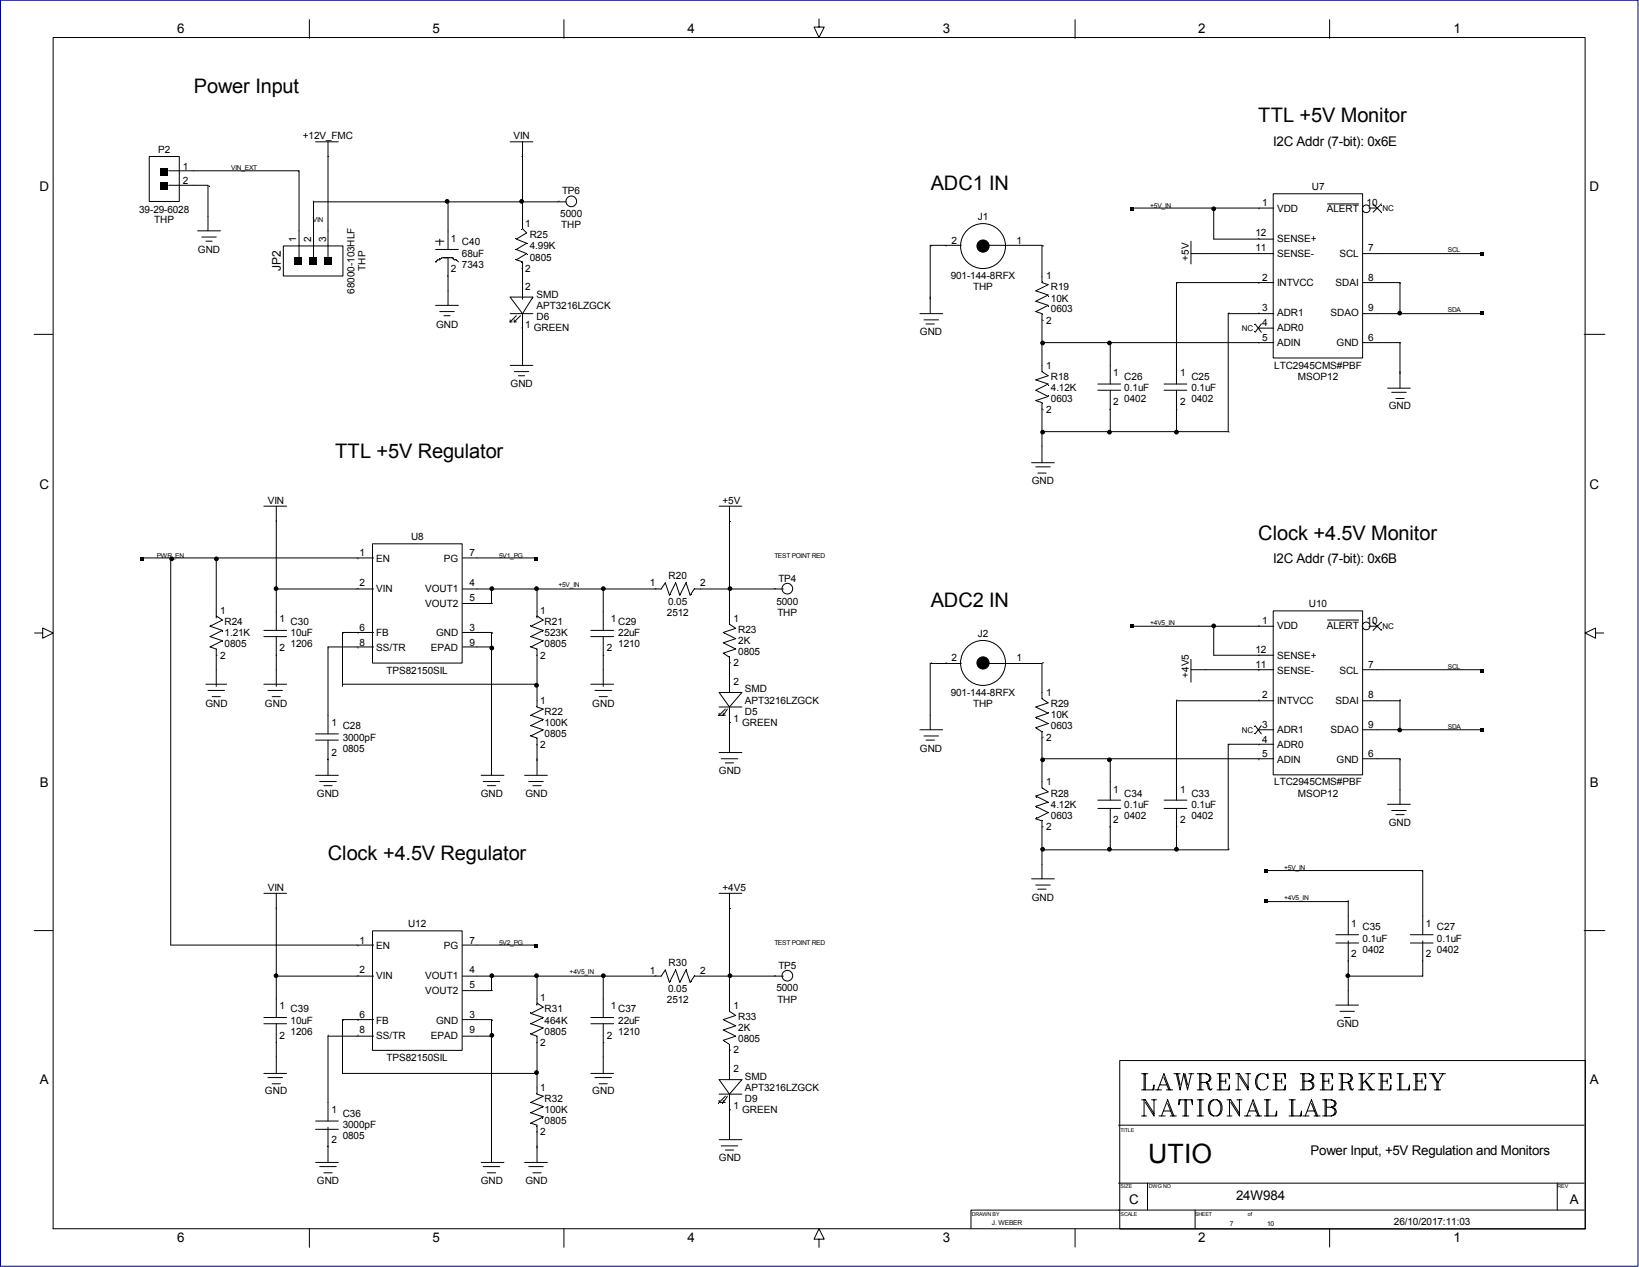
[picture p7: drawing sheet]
<svg xmlns="http://www.w3.org/2000/svg" width="279mm" height="216mm" viewBox="0 0 279 216" stroke-linecap="round" stroke-linejoin="round" font-family="sans-serif">
<path d="M.1 0h279.1v215.8h-279.1z" fill="none" stroke="#000080" stroke-width=".17"/>
<g fill="none" stroke="#000" stroke-width=".17">
<path d="M9.1 6.4h261.1v203h-261.1zM52.7 3.4v3.1M96.1 3.4v3.1M139.6 3.2v1.4h.9l-.9 1.8-.8-1.8h.8M183.3 3.4v3.1M226.7 3.4v3.1M25.4 26.7h5.2v7.6h-5.2zM28.8 31.6h6.7v7.7M28.8 29.1h22.2v14.8M33.7 39.3h3.9M53.8 24.2h3.9M55.9 24.2v19.7"/>
<path d="M76.4 34.4v8.1M87 24.2h3.8M89.1 24.2v14.8l.7 .7-1.8 1 1.8 .8-1.8 1 1.8 .7-1.8 1.1 1.1 .3v6.4M96.5 34.4h-43.1v9.5M192.8 35.5h24.3M206.9 35.5v5.2h10.2M217 33h15.3v28h-15.3zM226.3 34.7h5.3M233.4 35.5h1.4M234.1 34.7l1.4 1.5M235.5 34.7l-1.4 1.5M5.8 57h3.2"/>
<path d="M34.4 40.4h2.5M35.1 41.1h1.1M48.3 41.9h10.2v5.1h-10.2zM74.3 44.6h.1M74.3 41.1h1.4M74.3 42.5h3.8M74.3 52h3.8M75 40.7v1.1M75 53.1h2.4M75.7 53.8h1M76.4 43.9v8.1M77.1 43.9h.1"/>
<path d="M77.1 43.9l.3 .4h.4l.3 .3M77.1 43.9h-1.8l-.3 .4h-.4l-.3 .3M87 54.5v.4M87 54.9h.3M87 53.4h3.8M87 50.6h3.8l-1.7 2.8zM87.7 54.9h.3M87.7 54.5v.4M88 53.8l-1 1.1M88.7 53.8l-1 1.1M89.1 53.4v8.9M156.8 53.4h3.9"/>
<path d="M157.5 54.5h2.5M157.9 55.2h1.4M163.9 41.8h-5.3v11.6M167.4 41.8h10.2v6.4l1.1 .3-2.1 1.1 2.1 .7-2.1 1 2.1 .7-2.1 1.1 1 .3v9.9l1.1 .7-2.1 .7 2.1 .7-2.1 1.1 2.1 1.1-2.1 .7 1 .3v10.2M177.6 58.4h39.5M189.3 58.4v7M203 43.2h14.1M203 41.1v3.9M214 55.2l1 1.4M214.7 55.9h2.4M215 55.2l-1 1.4M217.1 53.4h-7.7v20.2h-31.8"/>
<path d="M217.1 48.2h-16.5v17.2M232.3 53.4h20.1M232.3 48.2h6.4v5.2M232.3 58.4h6.4v7.7M232.3 43.2h20.1M270.1 57h3.5M87 62.3h3.8M87.7 63.3h2.4M88.4 64h1M175.9 78.8h3.8M176.6 79.6h2.4M187.1 66.5h3.9"/>
<path d="M187.1 65.4h3.9M189.3 66.5v7.1M198.4 66.5h3.9M198.4 65.4h3.9M200.6 66.5v7.1M236.5 66.1h3.9M237.2 66.9h2.5M237.9 67.9h1.5M24.2 95.1h39.5M29.1 95.1v65.9h34.6M36.9 95.1v10.2M45 86.3h3.9"/>
<path d="M47.1 86.3v21.1M63.5 92.7h15.3v20.3h-15.3zM78.8 95.1h12.7M122.6 86.3h3.9M124.4 86.3v20.1l1 .7-2.1 .7 2.1 1-2.1 .7 2.1 1.1-2.1 .7 1.1 .7v6M176.9 80.6h1.4M5.9 107.9h1.4v-.9l1.8 .9-1.8 .9v-.9M35.1 116.6h3.5M35.5 117.7h2.8M36.2 118.7h1.4M36.9 105l1 .7-2.1 1 2.1 .7-2.1 1.1 2.1 .7-2.1 1 1.1 .4v6.3M45 108.5h3.9"/>
<path d="M45 107.4h3.9M45 116.6h3.9M45.7 117.7h2.5M46.4 118.7h1.4M47.1 108.5v8.4M47.1 100.4h16.6M58.4 116.6h33.1M63.7 110.2h-7.8v14.9M63.7 107.8h-5.3v9.1M78.8 107.8h5v24.3M78.8 100.4h33.9l.7-1.1 .7 2.1 1.1-2.1 .7 2.1 1-2.1 .8 2.1 .7-1h15.1M78.8 110.2h5"/>
<path d="M83.8 100.4v2.4h-5M91.5 100.4v4.9M91.5 105l1.1 .7-2.1 1 2.1 .7-2.1 1.1 2.1 .7-2.1 1 1 .4v9.9l1.1 .3-2.1 1.1 2.1 .7-2.1 1 2.1 .8-2.1 1 1 .4v6.3M100.7 108.5h3.9M100.7 107.4h3.9M100.7 116.6h3.9M101.4 117.7h2.8M102.1 118.7h1.4M102.8 100.4v7M102.8 108.5v8.4M122.6 118h3.9l-2.1 2.5zM163.9 113.1h-5.3v11.3"/>
<path d="M167.4 113.1h10.2v6l1.1 .7-2.1 .7 2.1 1-2.1 .7 2.1 1.1-2.1 .7 1 .7v9.5l1.1 .7-2.1 .7 2.1 1.1-2.1 .7 2.1 1.1-2.1 1 1 .4v9.9M192.8 106.7h24.3M203 112.4v3.8M203 114.1h14.1M206.9 106.7v5h10.2M217 104.1h15.3v27.9h-15.3zM217.1 119.4h-16.5v16.9M226.3 105.7h5.3M232.3 119.4h6.4v5M232.3 114.1h20.1M233.4 106.7h1.4M234.1 106l1.4 1.4"/>
<path d="M235.5 106l-1.4 1.4M272 107.9v-.9l-1.8 .9 1.8 .9v-.9h1.4M53.8 132.1h3.9M53.8 126.1h3.9M53.8 125.1h3.9M54.5 133.2h2.8M55.2 133.9h1.4M55.9 126.1v6M82 132.1h3.9M82.4 133.2h2.8M83.1 133.9h1.4M89.4 132.1h3.9"/>
<path d="M90.1 133.2h2.5M90.8 133.9h1.5M122.6 121.5v.4M122.6 121.9h1M122.6 120.5h3.9M122.6 128.2h3.9M122.9 129.3h2.9M123.6 120.8l-1 1.1M123.6 130h1.5M124 120.8l-.7 1.1v-.4M124.4 120.5v7.7M156.8 124.4h3.9"/>
<path d="M157.5 125.4h2.5M157.9 126.1h1.4M177.6 129.3h39.5M187.1 137.8h3.9M187.1 136.3h3.9M189.3 129.3v7M189.3 137.8v7M198.4 137.8h3.9M198.4 136.3h3.9M200.6 137.8v7M214 123.6l1 1.5M214.7 124.4h2.4"/>
<path d="M215 123.6l-1 1.5M217.1 126.8h-7.7v18h-31.8M232.3 129.3h6.4v7.8M232.3 124.4h20.1M236.5 137.1h3.9M237.2 138.1h2.5M237.9 138.8h1.5M5.8 158.6h3.2M45 152.2h3.9M47.1 152.2v21.2M63.5 158.6h15.3v20.4h-15.3zM122.6 152.2h3.9"/>
<path d="M124.4 152.2v20.1l1 .7-2.1 .7 2.1 1.1-2.1 .7 2.1 1.1-2.1 .7 1.1 .7v6M175.9 149.8h3.8M176.6 150.8h2.4M176.9 151.5h1.4M215.7 153.6h14.1v5.7M215.7 148.3h26.8v11M227.7 159.3h3.9M240.4 159.3h3.9M270.1 158.6h3.5M45 174.4h3.9M45 173.4h3.9M47.1 166.3h16.6"/>
<path d="M47.1 174.4v8.5M63.7 176.6h-7.8v14.4M63.7 173.7h-5.3v9.2h33.1M78.8 161h12.7M78.8 166.3h33.9l.7-1 .7 2.1 1.1-2.1 .7 2.1 1-2.1 .8 2.1 .7-1.1h15.1M78.8 173.7h5v24.4M78.8 176.6h5M83.8 166.3v2.5h-5M91.5 166.3v5M91.5 170.9l1.1 .7-2.1 1.1 2.1 .7-2.1 1 2.1 .8-2.1 1 1 .4v9.8l1.1 .4-2.1 1.1 2.1 .7-2.1 1 2.1 .7-2.1 1.1 1 .3v6.4M100.7 174.4h3.9M100.7 173.4h3.9"/>
<path d="M102.8 166.3v7.1M102.8 174.4v8.5M227.7 160.7h3.9M227.7 171.3h3.9M228.4 172.3h2.5M229.1 173.4h1.1M229.8 160.3v11M240.4 160.7h3.9M242.5 160.3v6h-12.7M45 182.9h3.9M45.7 183.6h2.5M46.4 184.7h1.4"/>
<path d="M53.8 198.1h3.9M53.8 192.4h3.9M53.8 191h3.9M54.5 198.8h2.8M55.2 199.8h1.4M55.9 192.1v6M82 198.1h3.9M82.4 198.8h2.8M83.1 199.8h1.4M89.4 198.1h3.9M90.1 198.8h2.5M90.8 199.8h1.5"/>
<path d="M100.7 182.9h3.9M101.4 183.6h2.8M102.1 184.7h1.4M122.6 187.5v.4M122.6 187.9h1M122.6 186.4h3.9M122.6 184h3.9l-2.1 2.4zM122.6 194.2h3.9M122.9 195.3h2.9M123.6 186.8l-1 1.1M123.6 196h1.5M124 186.8l-.7 1.1v-.4"/>
<path d="M124.4 186.4v7.8M190.7 191.7h79.4M190.9 180.7h79.4v28.7h-79.4zM194.6 185.7h2.1v-.8l-.2 .8M194.6 183h1.1M194.6 190.2h.9M194.6 187.4h.6l1.5 2.3M195 183v2.7M195 187.4v2.8M195.2 183v2.7M196.3 187.4h.8M196.7 187.4v2.8l-1.5-2.4"/>
<path d="M196.9 185.7h1.1M197.4 185.7l1-2.7 1.1 2.7M197.6 190.2h1M197.8 184.9h1M198 190.2l1.1-2.8 1 2.8M198.4 183.6l.9 2.1M198.4 189.3h1.1M198.8 185.7h1.1M199.1 188l.8 2.2M199.5 190.2h1M200.1 183h1.1M200.5 183l.7 2.7 .6-2.7 .6 2.7 .7-2.7"/>
<path d="M200.7 183l.5 1.9M201.2 187.4l-.2 .9v-.9h2.3v.9l-.2-.9M201.6 190.2h1M202 183l.4 1.9M202 187.4v2.8M202.2 187.4v2.8M202.6 183h.9M204.1 183h1.5l.6 .2 .2 .4-.2 .6-.6 .2h-.9M204.1 185.7h1M204.1 190.2h1M204.1 187.4h1M204.5 183v2.7"/>
<path d="M204.5 187.4v2.8M204.7 183v2.7M204.7 187.4v2.8M205.6 184.4l.4 .3 .2 .8 .2 .2M205.6 184.4l.2 .3 .2 .8 .2 .2h.2l.2-.2M205.6 183l.4 .2 .2 .4-.2 .6-.4 .2M206.4 187.6a1.25 1.25 0 0 1 1.5 0 1.25 1.25 0 0 1 .4 1.5 1.17 1.17 0 0 1-1.1 1.1 1.17 1.17 0 0 1-1.2-1.1v-.6l.2-.7zM206.8 187.4a1.76 1.76 0 0 0 0 2.8M207.5 185.7h2.1v-.8l-.2 .8M207.5 183h2.1v.8l-.2-.8M207.5 187.4a1.76 1.76 0 0 1 0 2.8M207.9 183v2.7"/>
<path d="M208.1 184.2h.9M208.1 183v2.7M209 183.8v.9M209.2 190.2h.8M209.2 187.4h.6l1.5 2.3M209.6 187.4v2.8M210.7 183h.6l1.5 2.3M210.7 185.7h.8M210.9 187.4h.8M211.1 183v2.7M211.3 187.4v2.8l-1.5-2.4M212.1 190.2h1.1"/>
<path d="M212.3 183h.9M212.6 190.2l1-2.8 1.1 2.8M212.8 183v2.7l-1.5-2.3M213 189.3h1M213.6 188l.9 2.2M214 190.2h1.1M214.9 183a1.76 1.76 0 0 0 0 2.7M215.5 190.2h2.1v-.9l-.2 .9M215.5 187.4h1.1M215.9 183.2l.3-.2v.8l-.3-.6a1.25 1.25 0 0 0-1.5 0 1.25 1.25 0 0 0-.4 1.5 1.17 1.17 0 0 0 .7 1 1.17 1.17 0 0 0 1.2-.2l.3-.4M215.9 187.4v2.8M216.2 187.4v2.8"/>
<path d="M217 185.7h2.1v-.8l-.2 .8M217 183h2.1v.8l-.2-.8M217.4 183v2.7M217.6 184.2h.9M217.6 183v2.7M218.5 183.8v.9M219.8 190.2h2.1v-.9l-.2 .9M219.8 187.4h1M220.2 187.4v2.8M220.4 187.4v2.8M221.7 183h1.4l.7 .2 .2 .4-.2 .4-.7 .2M222.1 183v2.7"/>
<path d="M222.1 190.2h1M222.3 184.2h.8l.7 .2 .2 .7-.2 .4-.7 .2h-1.4M222.3 183v2.7M222.5 190.2l1.1-2.8 1 2.8M222.9 189.3h1.1M223.1 184.2l.5 .2 .2 .5-.2 .6-.5 .2M223.1 183l.5 .2 .2 .4-.2 .4-.5 .2M223.6 188l.8 2.2M224 190.2h1M225 185.7h2.2v-.8l-.3 .8M225 183h2.2v.8l-.3-.8M225.5 187.4h1.4l.7 .2 .2 .4-.2 .5-.7 .2"/>
<path d="M225.5 183v2.7M225.7 184.2h.8M225.7 183v2.7M225.9 187.4v2.8M226.1 188.7h.8l.7 .2 .2 .6-.2 .4-.7 .3h-1.4M226.1 187.4v2.8M226.5 183.8v.9M226.9 188.7l.5 .2 .2 .4-.2 .6-.5 .3M226.9 187.4l.5 .2 .2 .4-.2 .5-.5 .2M228.2 183h1.5l.6 .2 .2 .4-.2 .6-.6 .2h-.8M228.2 185.7h1.1M228.6 183v2.7"/>
<path d="M228.9 183v2.7M229.7 184.4l.4 .3 .2 .8 .2 .2M229.7 184.4l.2 .3 .2 .8 .2 .2h.2l.3-.2M229.7 183l.4 .2 .2 .4-.2 .6-.4 .2M231.6 183h1.1M231.6 185.7h1.1M232 183v2.7M232.2 183v2.7M232.7 184.2l1 1.5M232.9 184.2l1 1.5M233.3 183h1.1M233.3 185.7h1.1"/>
<path d="M233.9 183l-1.7 1.7M235 185.7h2.1v-.8l-.2 .8M235 183h2.1v.8l-.2-.8M235.4 183v2.7M235.6 184.2h.9M235.6 183v2.7M236.5 183.8v.9M238.2 185.7h2.1v-.8l-.2 .8M238.2 183h1M238.6 183v2.7M238.8 183v2.7M240.9 185.7h2.1v-.8l-.2 .8"/>
<path d="M240.9 183h2.1v.8l-.2-.8M241.3 183v2.7M241.6 184.2h.8M241.6 183v2.7M242.4 183.8v.9M243.7 183h1M244.1 183l.8 1.4v1.3M244.3 183l.9 1.4M244.5 185.7h1.1M245.4 183h1M246 183l-.8 1.4v1.3M52.7 209.4v3.1"/>
<path d="M96.1 209.4v3.1M139.6 211.2h.9l-.9-1.8-.8 1.8h.8v1.4M183.3 209.4v3.1M190.7 201.6h79.4M190.7 206.2h79.4M190.9 206.2h-25.4v3.2M195.6 201.6v4.6M203.7 206.2v3.2M226.7 209.4v3.1M265.5 201.6v4.6"/>
<circle cx="76.2" cy="34.3" r=".32"/>
<circle cx="88.9" cy="34.3" r=".32"/>
<circle cx="97.4" cy="34.3" r=".91"/>
<circle cx="206.9" cy="35.6" r=".32"/>
<circle cx="232.9" cy="35.6" r=".66"/>
<circle cx="167.6" cy="41.9" r="3.8"/>
<circle cx="167.6" cy="41.9" r="1.04"/>
<circle cx="177.7" cy="58.4" r=".32"/>
<circle cx="189.1" cy="58.4" r=".32"/>
<circle cx="238.6" cy="53.4" r=".32"/>
<circle cx="177.7" cy="73.6" r=".32"/>
<circle cx="189.1" cy="73.6" r=".32"/>
<circle cx="200.6" cy="73.6" r=".32"/>
<circle cx="29.3" cy="95.2" r=".32"/>
<circle cx="36.9" cy="95.2" r=".32"/>
<circle cx="47.1" cy="100.3" r=".32"/>
<circle cx="83.8" cy="110.4" r=".32"/>
<circle cx="83.8" cy="100.3" r=".32"/>
<circle cx="91.5" cy="100.3" r=".32"/>
<circle cx="91.5" cy="116.8" r=".32"/>
<circle cx="102.8" cy="100.3" r=".32"/>
<circle cx="124.4" cy="100.3" r=".32"/>
<circle cx="134.2" cy="100.3" r=".91"/>
<circle cx="167.6" cy="113" r="3.8"/>
<circle cx="167.6" cy="113" r="1.04"/>
<circle cx="206.9" cy="106.7" r=".32"/>
<circle cx="232.9" cy="106.7" r=".66"/>
<circle cx="177.7" cy="129.5" r=".32"/>
<circle cx="189.1" cy="129.5" r=".32"/>
<circle cx="238.6" cy="124.4" r=".32"/>
<circle cx="177.7" cy="144.7" r=".32"/>
<circle cx="189.1" cy="144.7" r=".32"/>
<circle cx="200.6" cy="144.7" r=".32"/>
<circle cx="47.1" cy="166.3" r=".32"/>
<circle cx="83.8" cy="166.3" r=".32"/>
<circle cx="83.8" cy="176.4" r=".32"/>
<circle cx="91.5" cy="166.3" r=".32"/>
<circle cx="102.8" cy="166.3" r=".32"/>
<circle cx="124.4" cy="166.3" r=".32"/>
<circle cx="134.2" cy="166.3" r=".91"/>
<circle cx="229.8" cy="166.3" r=".32"/>
<circle cx="91.5" cy="182.8" r=".32"/>
</g>
<g fill="#000">
<path d="M27.3 28.6h1.4v1.3h-1.4zM27.3 31.1h1.4v1.3h-1.4zM192.6 35.3h.7v.6h-.7zM50.2 43.8h1.3v1.3h-1.3zM52.7 43.8h1.3v1.3h-1.3zM55.2 43.8h1.4v1.3h-1.4zM252.3 42.9h.6v.6h-.6zM252.3 53h.6v.7h-.6zM23.9 94.9h.7v.6h-.7zM91.1 94.9h.7v.6h-.7zM192.6 106.3h.7v.7h-.7zM252.3 113.9h.6v.7h-.6z"/>
<path d="M252.3 124.1h.6v.7h-.6zM215.4 153.2h.7v.7h-.7zM215.4 148.2h.7v.6h-.7zM91.1 160.9h.7v.6h-.7z"/>
</g>
<g fill="#000">
<circle cx="76.2" cy="34.3" r=".33"/>
<circle cx="88.9" cy="34.3" r=".33"/>
<circle cx="206.9" cy="35.6" r=".33"/>
<circle cx="167.6" cy="41.9" r="1.05"/>
<circle cx="177.7" cy="58.4" r=".33"/>
<circle cx="189.1" cy="58.4" r=".33"/>
<circle cx="238.6" cy="53.4" r=".33"/>
<circle cx="177.7" cy="73.6" r=".33"/>
<circle cx="189.1" cy="73.6" r=".33"/>
<circle cx="200.6" cy="73.6" r=".33"/>
<circle cx="29.3" cy="95.2" r=".33"/>
<circle cx="36.9" cy="95.2" r=".33"/>
<circle cx="47.1" cy="100.3" r=".33"/>
<circle cx="83.8" cy="110.4" r=".33"/>
<circle cx="83.8" cy="100.3" r=".33"/>
<circle cx="91.5" cy="116.8" r=".33"/>
<circle cx="91.5" cy="100.3" r=".33"/>
<circle cx="102.8" cy="100.3" r=".33"/>
<circle cx="124.4" cy="100.3" r=".33"/>
<circle cx="167.6" cy="113" r="1.05"/>
<circle cx="206.9" cy="106.7" r=".33"/>
<circle cx="177.7" cy="129.5" r=".33"/>
<circle cx="189.1" cy="129.5" r=".33"/>
<circle cx="238.6" cy="124.4" r=".33"/>
<circle cx="177.7" cy="144.7" r=".33"/>
<circle cx="189.1" cy="144.7" r=".33"/>
<circle cx="200.6" cy="144.7" r=".33"/>
<circle cx="47.1" cy="166.3" r=".33"/>
<circle cx="83.8" cy="166.3" r=".33"/>
<circle cx="83.8" cy="176.4" r=".33"/>
<circle cx="91.5" cy="166.3" r=".33"/>
<circle cx="102.8" cy="166.3" r=".33"/>
<circle cx="124.4" cy="166.3" r=".33"/>
<circle cx="229.8" cy="166.3" r=".33"/>
<circle cx="91.5" cy="182.8" r=".33"/>
</g>
<text font-size="4.5" x="195.7" y="198.2">UTIO</text>
<g font-size="3.4">
<text x="33.1" y="15.8">Power Input</text>
<text x="214.5" y="20.9">TTL +5V Monitor</text>
<text x="158.7" y="32.3">ADC1 IN</text>
<text x="57.1" y="78">TTL +5V Regulator</text>
<text x="214.5" y="91.9">Clock +4.5V Monitor</text>
<text x="158.7" y="103.4">ADC2 IN</text>
<text x="55.9" y="146.5">Clock +4.5V Regulator</text>
</g>
<g font-size="2.3">
<text x="30.2" y="5.6">6</text>
<text x="73.7" y="5.6">5</text>
<text x="117.2" y="5.6">4</text>
<text x="160.7" y="5.6">3</text>
<text x="204.3" y="5.6">2</text>
<text x="247.8" y="5.6">1</text>
<text x="217.1" y="24.9">I2C Addr (7-bit): 0x6E</text>
<text x="6.7" y="32.5">D</text>
<text x="270.9" y="32.5">D</text>
<text x="6.7" y="83.3">C</text>
<text x="270.9" y="83.3">C</text>
<text x="217.1" y="96">I2C Addr (7-bit): 0x6B</text>
<text x="6.8" y="134">B</text>
<text x="271" y="134">B</text>
<text x="6.8" y="184.8">A</text>
<text x="271" y="184.8">A</text>
<text x="223.4" y="196.8">Power Input, +5V Regulation and Monitors</text>
<text x="192.5" y="205.2">C</text>
<text x="210.7" y="204.4">24W984</text>
<text x="267.6" y="205.2">A</text>
<text x="30.2" y="211.7">6</text>
<text x="73.7" y="211.7">5</text>
<text x="117.2" y="211.7">4</text>
<text x="160.7" y="211.7">3</text>
<text x="204.3" y="211.7">2</text>
<text x="247.8" y="211.7">1</text>
</g>
<text font-size="2" x="47.9" y="46.2" transform="rotate(-90 47.9 46.2)">JP2</text>
<g font-size="1.7">
<text x="51.6" y="23.7">+12V_FMC</text>
<text x="87.5" y="23.7">VIN</text>
<text x="27" y="26.1">P2</text>
<text x="31.2" y="28.9">1</text>
<text x="31.2" y="31.4">2</text>
<text x="95.8" y="33">TP6</text>
<text x="215.2" y="35.2">1</text>
<text x="223.6" y="32.3">U7</text>
<text x="232.9" y="35.2">10</text>
<text x="23.7" y="36.2">39-29-6028</text>
<text x="26.3" y="38">THP</text>
<text x="50.5" y="41.3" transform="rotate(-90 50.5 41.3)">1</text>
<text x="53" y="41.3" transform="rotate(-90 53 41.3)">2</text>
<text x="55.6" y="41.3" transform="rotate(-90 55.6 41.3)">3</text>
<text x="76.8" y="41.2">1</text>
<text x="78.7" y="41.8">C40</text>
<text x="89.5" y="38.7">1</text>
<text x="90.3" y="40.6">R25</text>
<text x="95.5" y="37">5000</text>
<text x="95.7" y="38.9">THP</text>
<text x="162.2" y="41.6">2</text>
<text x="166.7" y="37.5">J1</text>
<text x="173.3" y="41.6">1</text>
<text x="214" y="40.2">12</text>
<text x="217.7" y="36.1">VDD</text>
<text x="217.7" y="41.2">SENSE+</text>
<text x="226.2" y="36.1">ALERT</text>
<text x="33.7" y="43.1">GND</text>
<text x="62.3" y="46.1" transform="rotate(-90 62.3 46.1)">THP</text>
<text x="76.8" y="46.3">2</text>
<text x="78.7" y="45.7">7343</text>
<text x="78.7" y="43.8">68uF</text>
<text x="89.5" y="46.3">2</text>
<text x="90.3" y="42.5">4.99K</text>
<text x="90.3" y="44.4">0805</text>
<text x="162.1" y="47.6">901-144-8RFX</text>
<text x="178.4" y="47.6">1</text>
<text x="202.7" y="44.4" transform="rotate(-90 202.7 44.4)">+5V</text>
<text x="214" y="42.8">11</text>
<text x="215.2" y="47.9">2</text>
<text x="217.7" y="43.8">SENSE-</text>
<text x="228.3" y="43.8">SCL</text>
<text x="233.2" y="42.8">7</text>
<text x="233.2" y="47.9">8</text>
<text x="60.4" y="50" transform="rotate(-90 60.4 50)">68000-103HLF</text>
<text x="89.5" y="49.5">2</text>
<text x="91.4" y="50.7">SMD</text>
<text x="91.4" y="52.6">APT3216LZGCK</text>
<text x="165.9" y="49.5">THP</text>
<text x="179.1" y="53.2">0603</text>
<text x="179.1" y="51.4">10K</text>
<text x="179.1" y="49.5">R19</text>
<text x="215.2" y="52.9">3</text>
<text x="217.7" y="48.8">INTVCC</text>
<text x="217.7" y="53.9">ADR1</text>
<text x="226.8" y="53.9">SDAO</text>
<text x="227.7" y="48.8">SDAI</text>
<text x="233.2" y="52.9">9</text>
<text x="74.3" y="55.8">GND</text>
<text x="89.5" y="55.8">1</text>
<text x="91" y="56.5">GREEN</text>
<text x="91.4" y="54.6">D6</text>
<text x="156.8" y="57.1">GND</text>
<text x="178.4" y="55.1">2</text>
<text x="215.2" y="58">5</text>
<text x="215.2" y="55.5">4</text>
<text x="217.7" y="56.5">ADR0</text>
<text x="217.7" y="59">ADIN</text>
<text x="227.9" y="59">GND</text>
<text x="233.2" y="58">6</text>
<text x="87" y="65.9">GND</text>
<text x="178.4" y="62.8">1</text>
<text x="179.1" y="64.7">R18</text>
<text x="189.8" y="64">1</text>
<text x="191.7" y="64.7">C26</text>
<text x="201.2" y="64">1</text>
<text x="203.1" y="64.7">C25</text>
<text x="217.2" y="62.8">LTC2945CMS#PBF</text>
<text x="221.3" y="64.7">MSOP12</text>
<text x="178.4" y="70.4">2</text>
<text x="179.1" y="68.5">0603</text>
<text x="179.1" y="66.6">4.12K</text>
<text x="189.8" y="69.1">2</text>
<text x="191.7" y="66.6">0.1uF</text>
<text x="191.7" y="68.5">0402</text>
<text x="201.2" y="69.1">2</text>
<text x="203.1" y="66.6">0.1uF</text>
<text x="203.1" y="68.5">0402</text>
<text x="236.7" y="69.8">GND</text>
<text x="175.9" y="82.5">GND</text>
<text x="45.6" y="85.9">VIN</text>
<text x="123.2" y="85.9">+5V</text>
<text x="61.3" y="94.8">1</text>
<text x="64.1" y="95.8">EN</text>
<text x="70.1" y="91.9">U8</text>
<text x="75.7" y="95.8">PG</text>
<text x="80" y="94.8">7</text>
<text x="61.3" y="99.9">2</text>
<text x="64.1" y="100.9">VIN</text>
<text x="72.5" y="100.9">VOUT1</text>
<text x="80" y="99.9">4</text>
<text x="110.8" y="99.9">1</text>
<text x="114" y="98.7">R20</text>
<text x="119.3" y="99.9">2</text>
<text x="132.7" y="99.1">TP4</text>
<text x="37.5" y="104.7">1</text>
<text x="38.3" y="106.6">R24</text>
<text x="47.7" y="106">1</text>
<text x="49.5" y="106.6">C30</text>
<text x="61.3" y="107.5">6</text>
<text x="72.5" y="103.4">VOUT2</text>
<text x="80" y="102.4">5</text>
<text x="80" y="107.5">3</text>
<text x="92.1" y="104.7">1</text>
<text x="92.8" y="106.6">R21</text>
<text x="104.1" y="106">1</text>
<text x="105.4" y="106.6">C29</text>
<text x="113.7" y="105">2512</text>
<text x="113.9" y="103.2">0.05</text>
<text x="125.1" y="106">1</text>
<text x="125.8" y="107.9">R23</text>
<text x="132.3" y="103">5000</text>
<text x="132.5" y="104.9">THP</text>
<text x="215.2" y="106.2">1</text>
<text x="217.7" y="107.2">VDD</text>
<text x="223.1" y="103.4">U10</text>
<text x="226.2" y="107.2">ALERT</text>
<text x="232.9" y="106.2">10</text>
<text x="37.5" y="112.2">2</text>
<text x="38.3" y="108.4">1.21K</text>
<text x="38.3" y="110.3">0805</text>
<text x="47.7" y="111">2</text>
<text x="49.5" y="108.4">10uF</text>
<text x="49.5" y="110.3">1206</text>
<text x="61.3" y="110">8</text>
<text x="64.1" y="108.4">FB</text>
<text x="64.1" y="111">SS/TR</text>
<text x="73.5" y="111">EPAD</text>
<text x="74.3" y="108.4">GND</text>
<text x="80" y="110">9</text>
<text x="92.1" y="112.2">2</text>
<text x="92.8" y="108.4">523K</text>
<text x="92.8" y="110.3">0805</text>
<text x="103.5" y="111">2</text>
<text x="105.4" y="108.4">22uF</text>
<text x="105.4" y="110.3">1210</text>
<text x="125.1" y="113.5">2</text>
<text x="125.8" y="109.7">2K</text>
<text x="125.8" y="111.6">0805</text>
<text x="162.2" y="112.6">2</text>
<text x="166.7" y="108.5">J2</text>
<text x="173.3" y="112.6">1</text>
<text x="214" y="113.8">11</text>
<text x="214" y="111.3">12</text>
<text x="217.7" y="112.2">SENSE+</text>
<text x="233.2" y="113.8">7</text>
<text x="65.9" y="114.8">TPS82150SIL</text>
<text x="92.1" y="119.9">1</text>
<text x="125.1" y="116.7">2</text>
<text x="127" y="118">SMD</text>
<text x="127" y="119.9">APT3216LZGCK</text>
<text x="162.1" y="118.6">901-144-8RFX</text>
<text x="178.4" y="118.6">1</text>
<text x="202.7" y="115.5" transform="rotate(-90 202.7 115.5)">+4V5</text>
<text x="215.2" y="118.9">2</text>
<text x="217.7" y="119.9">INTVCC</text>
<text x="217.7" y="114.8">SENSE-</text>
<text x="227.7" y="119.9">SDAI</text>
<text x="228.3" y="114.8">SCL</text>
<text x="233.2" y="118.9">8</text>
<text x="35" y="120.5">GND</text>
<text x="45.2" y="120.5">GND</text>
<text x="56.5" y="123.7">1</text>
<text x="58.4" y="124.3">C28</text>
<text x="92.8" y="123.7">100K</text>
<text x="92.8" y="121.8">R22</text>
<text x="92.8" y="125.6">0805</text>
<text x="101" y="120.5">GND</text>
<text x="125.1" y="123.1">1</text>
<text x="126.5" y="123.7">GREEN</text>
<text x="127" y="121.8">D5</text>
<text x="165.9" y="120.5">THP</text>
<text x="179.1" y="124.3">0603</text>
<text x="179.1" y="122.4">10K</text>
<text x="179.1" y="120.5">R29</text>
<text x="215.2" y="124">3</text>
<text x="217.7" y="125">ADR1</text>
<text x="226.8" y="125">SDAO</text>
<text x="233.2" y="124">9</text>
<text x="56.5" y="128.8">2</text>
<text x="58.4" y="128.1">0805</text>
<text x="58.4" y="126.2">3000pF</text>
<text x="92.1" y="127.5">2</text>
<text x="122.6" y="131.9">GND</text>
<text x="156.8" y="128.1">GND</text>
<text x="178.4" y="126.2">2</text>
<text x="215.2" y="129.1">5</text>
<text x="215.2" y="126.5">4</text>
<text x="217.7" y="127.5">ADR0</text>
<text x="217.7" y="130">ADIN</text>
<text x="227.9" y="130">GND</text>
<text x="233.2" y="129.1">6</text>
<text x="54" y="135.8">GND</text>
<text x="82" y="135.8">GND</text>
<text x="89.6" y="135.8">GND</text>
<text x="178.4" y="133.8">1</text>
<text x="179.1" y="135.8">R28</text>
<text x="179.1" y="137.7">4.12K</text>
<text x="189.8" y="135.1">1</text>
<text x="191.7" y="137.7">0.1uF</text>
<text x="191.7" y="135.8">C34</text>
<text x="201.2" y="135.1">1</text>
<text x="203.1" y="135.8">C33</text>
<text x="203.1" y="137.7">0.1uF</text>
<text x="217.2" y="133.8">LTC2945CMS#PBF</text>
<text x="221.3" y="135.8">MSOP12</text>
<text x="178.4" y="141.4">2</text>
<text x="179.1" y="139.5">0603</text>
<text x="189.8" y="140.2">2</text>
<text x="191.7" y="139.5">0402</text>
<text x="201.2" y="140.2">2</text>
<text x="203.1" y="139.5">0402</text>
<text x="236.7" y="140.8">GND</text>
<text x="45.6" y="151.8">VIN</text>
<text x="123.2" y="151.9">+4V5</text>
<text x="175.9" y="153.5">GND</text>
<text x="61.3" y="160.8">1</text>
<text x="64.1" y="161.8">EN</text>
<text x="69.6" y="157.9">U12</text>
<text x="75.7" y="161.8">PG</text>
<text x="80" y="160.8">7</text>
<text x="230.4" y="157.9">1</text>
<text x="232.3" y="160.4">0.1uF</text>
<text x="232.3" y="158.5">C35</text>
<text x="243.1" y="157.9">1</text>
<text x="245" y="160.4">0.1uF</text>
<text x="245" y="158.5">C27</text>
<text x="61.3" y="165.9">2</text>
<text x="64.1" y="166.8">VIN</text>
<text x="72.5" y="166.8">VOUT1</text>
<text x="80" y="165.9">4</text>
<text x="110.8" y="165.9">1</text>
<text x="114" y="164.7">R30</text>
<text x="119.3" y="165.9">2</text>
<text x="132.7" y="165.1">TP5</text>
<text x="230.4" y="163">2</text>
<text x="232.3" y="162.3">0402</text>
<text x="243.1" y="163">2</text>
<text x="245" y="162.3">0402</text>
<text x="47.7" y="171.9">1</text>
<text x="49.5" y="172.5">C39</text>
<text x="61.3" y="173.5">6</text>
<text x="72.5" y="169.3">VOUT2</text>
<text x="80" y="168.4">5</text>
<text x="80" y="173.5">3</text>
<text x="92.1" y="170.6">1</text>
<text x="92.8" y="172.5">R31</text>
<text x="104.1" y="171.9">1</text>
<text x="105.4" y="172.5">C37</text>
<text x="113.7" y="171">2512</text>
<text x="113.9" y="169.1">0.05</text>
<text x="125.1" y="171.9">1</text>
<text x="125.8" y="173.8">R33</text>
<text x="132.3" y="168.9">5000</text>
<text x="132.5" y="170.9">THP</text>
<text x="47.7" y="177">2</text>
<text x="49.5" y="176.3">1206</text>
<text x="49.5" y="174.4">10uF</text>
<text x="61.3" y="176">8</text>
<text x="64.1" y="174.4">FB</text>
<text x="64.1" y="177">SS/TR</text>
<text x="73.5" y="177">EPAD</text>
<text x="74.3" y="174.4">GND</text>
<text x="80" y="176">9</text>
<text x="92.1" y="178.2">2</text>
<text x="92.8" y="174.4">464K</text>
<text x="92.8" y="176.3">0805</text>
<text x="103.5" y="177">2</text>
<text x="105.4" y="174.4">22uF</text>
<text x="105.4" y="176.3">1210</text>
<text x="125.1" y="179.5">2</text>
<text x="125.8" y="177.6">0805</text>
<text x="125.8" y="175.7">2K</text>
<text x="227.9" y="175.1">GND</text>
<text x="65.9" y="180.8">TPS82150SIL</text>
<text x="92.1" y="185.9">1</text>
<text x="125.1" y="182.7">2</text>
<text x="127" y="184">SMD</text>
<text x="127" y="185.9">APT3216LZGCK</text>
<text x="45.2" y="186.5">GND</text>
<text x="56.5" y="189.7">1</text>
<text x="58.4" y="190.3">C36</text>
<text x="92.8" y="187.8">R32</text>
<text x="92.8" y="191.6">0805</text>
<text x="92.8" y="189.7">100K</text>
<text x="101" y="186.5">GND</text>
<text x="125.1" y="189.1">1</text>
<text x="126.5" y="189.7">GREEN</text>
<text x="127" y="187.8">D9</text>
<text x="56.5" y="194.7">2</text>
<text x="58.4" y="194.1">0805</text>
<text x="58.4" y="192.2">3000pF</text>
<text x="92.1" y="193.5">2</text>
<text x="122.6" y="197.9">GND</text>
<text x="54" y="201.7">GND</text>
<text x="82" y="201.7">GND</text>
<text x="89.6" y="201.7">GND</text>
<text x="237.6" y="208.7">26/10/2017:11:03</text>
</g>
<g font-size="1.4">
<text x="235.7" y="36">NC</text>
<text x="211.7" y="56.3">NC</text>
<text x="235.7" y="107.1">NC</text>
<text x="211.7" y="124.8">NC</text>
</g>
<g font-size="1.1">
<text x="39.4" y="29">VIN_EXT</text>
<text x="196.1" y="35.4">+5V_IN</text>
<text x="53.3" y="37.9">VIN</text>
<text x="246.8" y="43">SCL</text>
<text x="246.8" y="53.1">SDA</text>
<text x="26.7" y="95">PWR_EN</text>
<text x="85.1" y="95">5V1_PG</text>
<text x="132" y="95">TEST POINT RED</text>
<text x="95.2" y="100.1">+5V_IN</text>
<text x="196.1" y="106.4">+4V5_IN</text>
<text x="246.8" y="114">SCL</text>
<text x="246.8" y="124.2">SDA</text>
<text x="218.9" y="148.3">+5V_IN</text>
<text x="218.9" y="153.3">+4V5_IN</text>
<text x="85.1" y="161">5V2_PG</text>
<text x="132" y="161">TEST POINT RED</text>
<text x="97.1" y="166">+4V5_IN</text>
<text x="169.1" y="208.7">J. WEBER</text>
<text x="209.7" y="208.9">7</text>
<text x="216" y="208.9">10</text>
</g>
<g font-size=".9">
<text x="191" y="192.8">TITLE</text>
<text x="191" y="202.4">SIZE</text>
<text x="195.8" y="202.4">DWG NO</text>
<text x="265.5" y="202.4">REV</text>
<text x="165.7" y="207.1">DRAWN BY</text>
<text x="191" y="207.1">SCALE</text>
<text x="203.7" y="207.1">SHEET</text>
<text x="212.7" y="207.3">of</text>
</g>
</svg>
